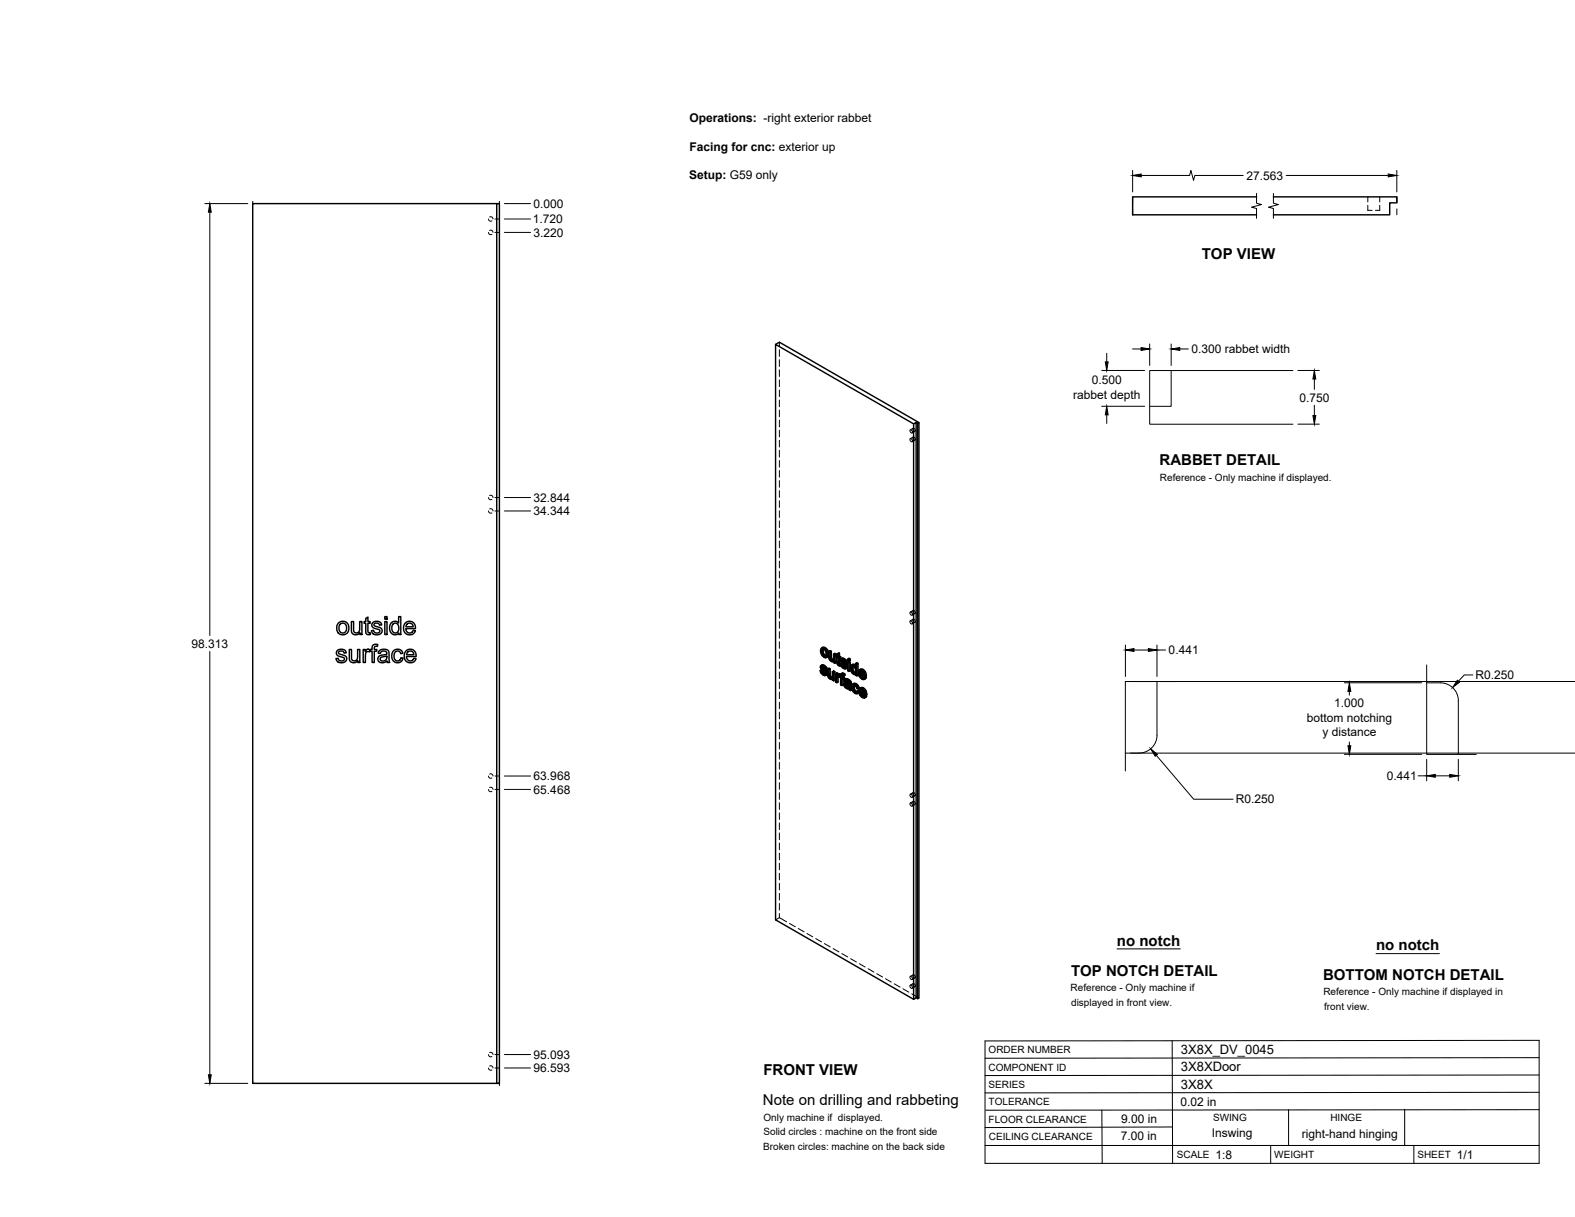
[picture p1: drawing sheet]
<svg xmlns="http://www.w3.org/2000/svg" width="559mm" height="432mm" viewBox="0 0 559 432" stroke-linecap="round" stroke-linejoin="round" font-family="sans-serif">
<!-- layer: Hidden -->
<g fill="none" stroke="#000" stroke-width=".35">
<path d="M173.3 77.7l.4 .7h.8M173.7 77h.7l.5 .7M485.3 72.8v1.8h1.5M485.3 69.9v1.7M489.5 72.8v1.8h-1.5M489.5 69.9v1.7M173.3 82.5l.4 .6h.8M173.7 81.8l.7-.1 .5 .8M276.5 121.4v1.5M276.5 124.1v2.3M276.5 127.6v2.4M276.5 131.2v2.4"/>
<path d="M276.5 134.8v2.4M276.5 138.4v2.3M276.5 141.9v2.4M276.5 145.5v2.4M276.5 149.1v2.4M276.5 152.7v2.3M276.5 156.2v2.4M276.5 159.8v2.4M322.9 155.7a.6 .6 0 0 1 .7 .3 .6 .6 0 0 1-.2 .8l-.5-.5zM322.9 152.5a.56 .56 0 0 1 .7 .4 .56 .56 0 0 1-.3 .7l-.4-.5zM323.9 152a.55 .55 0 0 1 .7 .3 .55 .55 0 0 1-.3 .7l-.4-.4zM323.9 155.1a.56 .56 0 0 1 .7 .3 .56 .56 0 0 1-.3 .7l-.5-.6z"/>
<path d="M324 155.1l-1 .5M324 151.9l-1 .6M324.6 156.2l-1 .5M324.6 153l-1 .6M173.3 176.5l.4 .7h.8M173.7 175.8h.7l.5 .7M276.5 163.4v2.4M276.5 166.9v2.4M276.5 170.5v2.4M276.5 174.1v2.4M276.5 177.7v2.3M173.3 181.3l.4 .7h.8"/>
<path d="M173.7 180.6h.7l.5 .7M276.5 181.2v2.4M276.5 184.8v2.4M276.5 188.4v2.4M276.5 191.9v2.4M276.5 195.5v2.4M276.5 199.1v2.4M276.5 202.7v2.3M276.5 206.2v2.4M276.5 209.8v2.4M276.5 213.4v2.4M276.5 217v2.3"/>
<path d="M322.9 217.2a.56 .56 0 0 1 .7 .3 .56 .56 0 0 1-.3 .7l-.4-.5zM323.9 219.7a.59 .59 0 0 1 .7 .4 .59 .59 0 0 1-.2 .7l-.5-.4zM323.9 216.6a.6 .6 0 0 1 .7 .3 .6 .6 0 0 1-.2 .8l-.5-.4zM324 219.7l-1 .6M324 216.6l-1 .6M324.6 217.7l-1 .6M276.5 220.5v2.4M276.5 224.1v2.4M276.5 227.7v2.3M276.5 231.2v2.4M276.5 234.8v2.4M276.5 238.4v2.4"/>
<path d="M291.4 237.7l.4 .9M291.5 236.4l-.5 .2M291.6 236.1l-.5 .2M291.6 230.7l-.5 .2M291.6 237.7l.3 .3M291.6 236.9l-.5 .2M291.7 235.9l-.2 .8 .7 .9a1.11 1.11 0 0 1 .9 1.3h-.4l.4-.2M291.8 238.6l.9 .8h.6M291.8 238.6l-.5 .2M291.9 237.8l-.1 .1M291.9 237.3l-.5 .3M291.9 232l.9 .9 .9 .1"/>
<path d="M291.9 232l-.4 .3M291.9 236.6l-.1 .1M292 229.7l-.4 1 .3 1.3M292.1 236.4l-.5 .3M292.2 230.2l-.1 .2M292.2 230.2l.8 .2 .5 .8v1.1l-.5 .3M292.2 230.2l-.4 .2M292.5 236.5l-.5 .2v-.3l.4 .1 .7 .8 .4 .2M292.6 237.4l.3 .3M292.6 239.2l.4-.2-.9 .5M292.8 230.2l-.4 .3M292.8 232.9l-.4 .3"/>
<path d="M292.9 236.9l-.5 .2M293 238.4l-.4 .2M293.1 237.3l-.5 .3M293.1 239.5l-.4 .2M293.3 232.5l-.4 .3M293.3 230.8l-.4 .3M293.4 233.1l-.4 .3M293.6 231.8l-.5 .3M294.1 237.1l.2 2.8 .7 .8 .8-.1v.5l.4 .2M294.1 239.5l-.4 .2M294.3 239.9l-.5 .3M294.5 230.8l.2 3 1 .7 .5-.1v.4l.4 .3"/>
<path d="M294.6 233.2l-.5 .3M294.7 233.7l-.5 .2M295 234.1l-.5 .3M295.4 234.4l-.4 .3M295.8 238.1l-.1 2-.4 .3M295.9 234.1l-.3 .2M296 234.1l-.4 .3M296.1 234l-.4 .2M296.2 231.8v2l-.5 .3M296.2 234.4l-.4 .3 .3-.2M296.2 234.8l-.4 .3M296.6 232.6v.4l.5-.3"/>
<path d="M296.9 238.7v3l.4 .3M297.1 232.3l-.2 .1M297.1 239.9l.5-.3-.5 .3M297.3 239.4l-.5 .2M297.4 231.8v.7l-.3-.2v.4l.3 .2 .1 2.4 .8 .8-.2-.6M297.4 239.8l-.1 .1M297.4 232.9l-.5 .3M297.4 232.5l-.5 .3M297.5 235.3l-.5 .2M297.5 239.2l-.2 .1M297.6 235.6l-.4 .3M297.8 239.7l-.4 .3 .3-.4 .5 .4 .1-.3 .4 .4v2.6l.4 .3"/>
<path d="M297.8 233.2l-.4 .2M298 235.9l-.4 .3M298.3 233.4l-.5-.2v.5M298.3 235.6l-.2 .1M298.3 239.6l-.5 .2M298.3 239.5h-.1M298.3 239.7l-.5 .2M298.3 236.1h.1M298.5 235.3l.4 .9M298.6 234l-.4 .3M298.7 239.7l-.8 .5 .4-.3M298.7 235.4l.3 .2"/>
<path d="M298.7 233.7l-.5 .2M298.7 234.5l-.4 .2M298.7 239l-.4 .2M298.8 233.6l-.1 .8 .6 .8a1.13 1.13 0 0 1 .9 1.3h-.4l.4-.2M298.9 238.8l-.2 .9-.5-.2M298.9 236.2l.9 .8h.7M298.9 236.2l-.5 .3M299 235.5h-.1M299 234.9l-.4 .3M299 234.2l-.1 .1M299.1 234.3l.1-.3 .4 .1 .6 .9 .4 .1M299.2 234l-.5 .3"/>
<path d="M299.2 239.4l-.5 .2M299.5 239.4l-.5 .3M299.6 234.1l-.5 .3M299.7 235l.3 .3M299.7 239.6l-.5-.2-.1 .4M300 234.5l-.4 .2M300.1 236.6l-.4 .2M300.1 236l-.4 .2M300.1 236.6l-.9 .6M300.2 235l-.5 .2M300.2 237.1l-.4 .2M301.2 234.7v3l.5 .3"/>
<path d="M301.2 233.6v.5l.5 .3M301.2 237.7l-.4 .3M301.2 234.1l-.4 .3M302.2 236.8l-.5 .2M302.3 237.7l-.4 .2M302.3 236l-.4 .3M302.5 235.8l-.3 .6v.8a1.65 1.65 0 0 0 1.8 1.8l.4 .6M302.7 238.5l-.4 .2M302.8 236.3l-.1 .2M302.8 236.3l.8 .2 .4 .8v1l-.5 .4M302.8 236.3l-.3 .2M302.9 236.2l-.5 .3"/>
<path d="M303.3 239l-.4 .2M303.3 236.3l-.4 .2M303.7 236.2l-.1 .1M303.8 236.9l-.4 .2M303.8 238.6l-.4 .3M304 235.2v1.5l-.4-.7M304 236.7l-.4 .2M304 237.9l-.4 .2M304 239.3l-.4 .3M304 239l-.4 .2 .3-.1M305 238.4l-.5 .3M305.3 237.4l-.3 .9 .3 1.4 .9 1 .9 .1"/>
<path d="M305.3 239.7l-.4 .3M305.4 238.8l-.4 .2M305.5 239.4l-.1-.6 2 1.1M305.7 237.9l-.2 .2M305.7 237.9l.9 .4 .3 .9-.6-.3M305.7 237.9l-.5 .2M306.2 237.9l-.4 .3M306.7 238.5l-.4 .3M306.9 239.2l-.4 .3M322.9 220.3a.56 .56 0 0 1 .7 .3 .56 .56 0 0 1-.3 .8l-.4-.6zM324.6 220.8l-1 .6M276.5 242v2.3"/>
<path d="M276.5 245.5v2.4M276.5 249.1v2.4M276.5 252.7v2.4M276.5 256.2v2.4M276.5 259.8v2.4M294.6 240.3l-.5 .3M295 240.7l-.5 .2M295.4 240.4l-.2 .1M295.6 240.3l-.5 .3M295.7 240.2l-.4 .3M295.8 241.1l-.4 .2M295.8 240.6l-.4 .3 .3-.1"/>
<path d="M296.9 241.7l-.4 .3M298.7 242.7l-.5 .3M298.7 240.1l-.5 .3M299.1 240.4l-.4 .2M299.6 240.7l-.5-.3v.5M299.8 242.6l-.4 .3M299.9 241.3l-.5 .3M299.9 242.3l-.4 .2M300 242.1l-.2 .6 .3 .8 .8 .6h.8l.1 .4M300.1 243.4l-.5 .2M300.1 240.9l-.5 .2M300.1 240.9l-.2 .4 .4 .3a.81 .81 0 0 1 1-.1 .81 .81 0 0 1 .3 .9h-.4"/>
<path d="M300.2 242.9l.3-.3a.86 .86 0 0 1 1.1 1l-.5 .2M300.4 242.6l-.4 .2 .4-.1M300.5 242.6l-.4 .2M300.5 241.3l-.4 .2M300.7 244l-.4 .2M301 241.4l-.4 .3M301.2 244.2l-.4 .2M301.4 243.7l-.4 .3M301.5 241.9l-.4 .2M301.6 243.6l-.5 .3 .2-.1M301.6 242.9l-.4 .3M301.6 242.5l-.4 .3"/>
<path d="M301.6 242.4l-.4 .3M301.7 244.1l-.5 .2M301.8 244.5l.4 .3M301.8 244.5l-.5 .3M302.6 243.5l-.4 .3M302.8 242.7l-.5 .3M303 242.5l-.4 1 .3 1.2 .6 .9 1 .3M303 244.9l-.5 .2M303.1 243.2a.71 .71 0 0 1 .9-.2 .71 .71 0 0 1 .4 .8l.4 .4M303.3 243l-.5 .3M303.8 245.8l-.4 .2M303.8 243l-.4 .3"/>
<path d="M304 245.4h.2M304.2 243.4l-.4 .3M304.2 245.4l-.4 .3M304.4 244l-.4 .3M304.5 245l-.3 .4M304.7 245.1l.2 .2-.2 .4M304.9 245.3l-.2 .1M305.1 245l-.4 .2M305.5 244l-.4 1 .4 1.3 .9 .9 .8 .2M305.5 246.3l-.5 .3M305.6 245.3l-.5 .3M305.7 245.9l-.1-.6 1.9 1.1"/>
<path d="M305.8 244.4l-.2 .3M305.8 244.4l.9 .4 .4 1-.6-.4M305.8 244.4l-.4 .3M306.2 240.7l-.4 .2M306.3 244.5l-.4 .3M306.4 247.2l-.5 .3M306.5 240.3h.1M306.6 246.9h.2M306.7 240.3l-.4 .2 .3-.2M306.8 246.9l-.4 .2M306.9 245.1l-.4 .3M306.9 240l-.1 .1"/>
<path d="M307 240.8l-.5 .3M307 240.1l-.4 .2M307 246.6v.1M307.1 245.8l-.5 .2M307.1 247.4l-.4 .3M307.1 246.7l-.3 .2M173.3 275.4l.4 .6h.8M173.7 279.4h.7l.5 .7M173.7 274.7l.7-.1 .5 .7M276.5 263.4v2.4M276.5 267v2.3M276.5 270.5v2.4"/>
<path d="M276.5 274.1v2.4M276.5 277.7v2.4M173.3 280.1l.4 .7h.8M276.5 281.2v2.4M276.5 284.8v2.4M276.5 288.4v2.4M276.5 292v2.3M276.5 295.5v2.4M276.5 299.1v2.4M322.9 281.9a.55 .55 0 0 1 .7 .3 .55 .55 0 0 1-.3 .7l-.4-.4zM322.9 284.9a.56 .56 0 0 1 .7 .4 .56 .56 0 0 1-.3 .7l-.4-.5zM323.9 284.4a.6 .6 0 0 1 .7 .3 .6 .6 0 0 1-.2 .8l-.5-.5z"/>
<path d="M323.9 281.2a.56 .56 0 0 1 .7 .4 .56 .56 0 0 1-.3 .7l-.5-.6zM324 284.3l-1 .6M324 281.2l-1 .6M324.6 285.4l-1 .6M324.6 282.3l-1 .6M276.5 302.7v2.4M276.5 306.3v2.3M276.5 309.8v2.4M276.5 313.4v2.4M276.5 317v2.4M276.5 325.6l-1.3 .8M276.5 325.6l2.6 1.5"/>
<path d="M276.5 320.5v2.4M276.5 324.1v1.5M280.1 327.7l2.1 1.1M283.2 329.4l2.1 1.2M286.3 331.2l2.1 1.2M289.4 333l2.1 1.2M292.5 334.8l2.1 1.2M295.6 336.6l2.1 1.2M298.7 338.3l2.1 1.2M301.8 340.1l2 1.2M304.9 341.9l2 1.2M308 343.7l2 1.2"/>
<path d="M311.1 345.5l2 1.2M314.2 347.3l2 1.2M317.3 349.1l2 1.1M320.4 350.8l2 1.2M322.9 349.6a.58 .58 0 0 1 .7 .3 .58 .58 0 0 1-.2 .8l-.5-.5zM322.9 346.5a.6 .6 0 0 1 .7 .3 .6 .6 0 0 1-.2 .8l-.5-.5zM323.5 352.6l2.5 1.5M323.9 349a.56 .56 0 0 1 .7 .3 .56 .56 0 0 1-.3 .8l-.5-.7zM323.9 345.9a.56 .56 0 0 1 .7 .3 .56 .56 0 0 1-.3 .7l-.5-.6zM324 349l-1 .5M324 345.9l-1 .5M324.6 350.1l-1 .5"/>
<path d="M324.6 347l-1 .5M173.3 378.9l.4 .7h.8M173.3 374.2l.4 .7h.8M173.7 378.2h.7l.5 .7M173.7 373.5l.7-.1 .5 .8"/>
</g>
<!-- layer: Visible -->
<g fill="none" stroke="#000" stroke-width=".51">
<path d="M176.2 72.2h1v312.2h-1zM176.2 72.2h-86.5v312.2h86.5M445.8 69.9h-44v6.3h44M451.8 69.9h43.8v2.1h-2.5v4.2h-41.3M275.2 122.2l1.3-.8 49.5 28.5M324.1 150.4l.9-.5v204.2l-.9 .5zM324.1 150.4l-48.9-28.2v204.2l48.9 28.2M325 149.9l.6 .3v204.2l-.6-.3M325.6 150.2l.4-.3v204.2l-.4 .3M129.8 219.4l.7-.5v1.6h.8v.6h-.8v2.9l.3 .5h.5l.1 .6a1.14 1.14 0 0 1-1.3-.1 1.14 1.14 0 0 1-.3-1.2v-2.7h-.6v-.6h.6zM136.5 218.8h.8v.9h-.8zM119.7 230.8l.8-.4a1.7 1.7 0 0 1 2.4 1.2l-.8 .1a.93 .93 0 0 0-1-.9 .93 .93 0 0 0-.9 1.1l1 .4a1.53 1.53 0 0 1 1.8 1.8 2.03 2.03 0 0 1-2.1 1.1 2.03 2.03 0 0 1-1.7-1.5l.8-.1a1.08 1.08 0 0 0 1.1 1 1.08 1.08 0 0 0 1-1.1l-.4-.3a2.37 2.37 0 0 1-2.3-1.2z"/>
<path d="M120.2 220.9l.8-.4a2.33 2.33 0 0 1 2.8 2.8 2.33 2.33 0 0 1-3.7 1.3 2.95 2.95 0 0 1 .1-3.7zM120.6 221.5l.7-.4a1.73 1.73 0 0 1 1.7 1.8 1.73 1.73 0 0 1-1.7 1.7l-.3-.2a2.24 2.24 0 0 1-.4-2.9zM123.9 230.4h.8v2.6a1.14 1.14 0 0 0 1.2 1.5 1.14 1.14 0 0 0 1-1.6v-2.5h.8v4.7h-.7v-.7a1.64 1.64 0 0 1-2 .7 1.64 1.64 0 0 1-1.1-1.8zM124.7 220.5h.8v2.6a1.14 1.14 0 0 0 1.1 1.5 1.14 1.14 0 0 0 1-1.6v-2.5h.8v4.6h-.7v-.6a1.64 1.64 0 0 1-2 .7 1.64 1.64 0 0 1-1-1.8zM128.9 230.4h.7v.7a1.1 1.1 0 0 1 1.7-.5l.7-.2v-.4a1.33 1.33 0 0 1 .6-1.3 1.33 1.33 0 0 1 1.4 0l-.1 .6a.73 .73 0 0 0-1.1 .7v.4h.9v.7h-.9v4h-.8v-4h-.7v-.4l-.2 .6a.93 .93 0 0 0-1.1 0 .93 .93 0 0 0-.3 1l-.1 2.8h-.7zM132.2 221l.9-.5a1.7 1.7 0 0 1 2.3 1.2l-.7 .1a.96 .96 0 0 0-1-.8 .96 .96 0 0 0-.9 .9l.6 .4a1.95 1.95 0 0 1 2.2 1.3 1.94 1.94 0 0 1-1.9 1.6 1.94 1.94 0 0 1-1.9-1.4l.7-.2a1.08 1.08 0 0 0 1.2 1 1.08 1.08 0 0 0 1-1l-.4-.3a2.19 2.19 0 0 1-2.4-1.4zM134.5 231a2.1 2.1 0 0 1 3.5 .5l.3 3.6h-.8l-.2-.6a1.78 1.78 0 0 1-1.9 .7 1.78 1.78 0 0 1-1.4-1.6l.1-.2a1.76 1.76 0 0 1 1.7-1l.4-.1a.7 .7 0 0 0 1-.5 .7 .7 0 0 0-.8-.8 1.12 1.12 0 0 0-1.5 .9l-.7-.1zM135.1 233.3l2.1-.6a1.28 1.28 0 0 1-.7 1.7 1.28 1.28 0 0 1-1.6-.7zM136.5 220.5h.8v4.6h-.8zM138.8 221a1.73 1.73 0 0 1 2.6 .1v-2.3h.8v6.3h-.7v-.5l-.7 .5a2.21 2.21 0 0 1-2.3-.8 2.21 2.21 0 0 1-.2-2.4zM139.4 221.5l.4-.3a1.74 1.74 0 0 1 1.6 .9 1.74 1.74 0 0 1-.2 1.9 1.3 1.3 0 0 1-1.7 .4 1.3 1.3 0 0 1-.5-1.7zM139.6 231a1.96 1.96 0 0 1 3.3 .8l-.7 .1a1.29 1.29 0 0 0-1.7-.8 1.29 1.29 0 0 0-.7 1.8l.2 .8a1.17 1.17 0 0 0 1.2 .8 1.17 1.17 0 0 0 1-1.1l.8 .1-.4 .9a2.14 2.14 0 0 1-2.8 .4 2.14 2.14 0 0 1-.8-2.7z"/>
<path d="M143.8 221.1a2.14 2.14 0 0 1 2.5-.4 2.14 2.14 0 0 1 1.1 2.3h-3.4l.1 .7a1.3 1.3 0 0 0 1.3 .9 1.3 1.3 0 0 0 1.2-1l.8 .2-.3 .6a2.32 2.32 0 0 1-3.3 .3 2.32 2.32 0 0 1-.3-3.2zM144 231a2.15 2.15 0 0 1 2.6-.4 2.15 2.15 0 0 1 1 2.3h-3.4l.2 .7a1.29 1.29 0 0 0 1.2 .9 1.29 1.29 0 0 0 1.2-.9l.8 .1-.3 .6a2.32 2.32 0 0 1-3.2 .3 2.32 2.32 0 0 1-.4-3.2zM144.4 221.4l1.3-.3a1.23 1.23 0 0 1 .9 1.3h-2.6zM144.7 231.4l.6-.4a1.26 1.26 0 0 1 1.5 1.3h-2.5zM291 237.9l.7 1.3 .7 .5 .6-.1M291.3 236.2l.5-.3 .9 .3 .8 1.3-.5 .3-.1-.6M291.6 231.2v-.5a.93 .93 0 0 1 1.1 0 .93 .93 0 0 1 .4 1l-.2 1.1h-.5M291.6 237.7l-.6 .2 .4 .2M291.6 238.7l.5 .4 .4-.3M291.7 237.3l1 1 .5-.3M291.8 237.9l-.4 .2 .2 .6 .5-.3M291.8 235.9l-.6 .4-.1 .6 1.6 2.1"/>
<path d="M291.8 236.7l-.3 .3 .5-.2M291.8 232.2l.6 .6 .4-.3M291.9 238l.8 .9M292 236.7l.6 .7M292 236.3l.5 .4 .5-.2M292 236.8l.6 .8 .4 .2M292 236.8h-.5M292 230.9l-.4 .3v.5l.2 .5 .4-.3M292.1 239.1l.4 .1M292.1 235.9l-.8 .3M292.1 230.4v1.2l.9 1M292.1 237l-.4 .3-.2-.3"/>
<path d="M292.4 230l.8 1 .5-.3M292.5 236.1l-.5 .2-.4-.1M292.5 236.7l.4 .5 .4-.2M292.7 239l-.1 .2M292.7 238.3l.3 .4 .5-.3M292.8 229.8l-.4 .2-.9-.1M292.9 237.7l.5 .6 .2 .7-.7 .7M293 238.7l.1 .5 .5-.3M293.1 239.2l-.1 .4 .5-.3M293.2 231l.4 1.3 .4-.3M293.4 233.1a1.73 1.73 0 0 1-2.3-1.8l.1-.9 .3-.5 .9-.3 .8 .5 .8 1.6-.1 1.1-.7 .5M293.6 232.3l-.2 .8 .5-.2"/>
<path d="M293.6 237.3l.5 .3 .5-.3M294.1 237.6v2.2l.5-.2M294.1 239.8l.2 .4 .4-.2M294.5 231.4v2.2l.5-.3M294.5 233.6l.2 .4 .5-.3M294.7 234l.3 .3 .5-.2M295 231.1l-.5 .3-.4-.3M295 234.3l.4 .1M295.3 238.3l.5 .3 .4-.3M295.7 234.1l-.7-.6v-2.4l-.5-.3-.4 .3v2.5l.8 1 .5 .2 .4-.1M295.7 232.1l.5 .2 .4-.2M295.8 238.6v3l.4-.3v-3l-.4-.2-.5 .2v1.9l-.3 .4 .2-.1"/>
<path d="M295.8 234.7v.4l.4 .2M295.8 234.7l-.2 .1M296.2 232.3v3l.4-.2v-3l-.4-.3-.5 .3v1.8l-.3 .5 .2-.1M296.6 233l.3 .2 .2 2.6 .8 .5 .4-.2M296.9 232.4l-.3 .2 .3 .2v-.8l.9-.3v1.1l.5 .2v.4l-.5 .3v-.4M297.3 239.9l-.3 .2-.1 .5 .4-.2M297.3 239.3v-.4l-.4-.2-.4 .3v3l.4 .2M297.3 238.9l-.5 .3-.3-.2M297.4 240l-.1 2-.4 .2v-1.6M297.4 240l.5 .2M297.4 240l-.4 .1M297.4 232v1l.4-.2"/>
<path d="M297.4 233l.4 .3 .5-.3M297.4 239.4l.4 .4M297.6 239.1l-.8 .5v-.4M297.6 235.7l.2 .1M297.8 231.7l-.9 .3M297.8 239.8v.4M297.8 239.9l-.1 .4M297.8 235.8l.1 .5M297.9 239.2l.3 .3M297.9 239.2l-.8 .2M297.9 235.2l-.5 .3v-2.1l.4 .3v1.4l.3 .4M297.9 235.4l-.5 .1"/>
<path d="M298.1 235.5l.8 1.4 .7 .4 .5-.1M298.1 235.5l-.6 .1M298.1 235.5h.1M298.1 235.7l-.3 .1M298.4 233.8l.5-.3 .6 .1 .8 .7 .3 .8-.4 .3-.2-.6M298.4 239.1l.8-.3 .6 .4-.1 .4-.4 .3 .1-.4M298.6 234.4h.5l.6 .8 .5 .2M298.7 235.4l-.6 .1 .4 .2M298.7 236.3l.5 .4 .5-.2M298.8 234.9l1.1 1 .4-.3M298.9 235.5l-.4 .2 .2 .6 .5-.3M298.9 233.5l-.7 .4v.6l1.6 2.1"/>
<path d="M298.9 234.3l-.3 .4 .5-.3M299 238.8l-.7 .4-.1 .8-.4-.2 .4-.3M299 239.2l.4 .3 .4-.3M299 235.6l.8 .9M299.1 234.3l.6 .7M299.1 239.8l.5 .5v.4l-.4 .2v-.4M299.1 234l.6 .4 .4-.3M299.2 233.5l-.7 .3M299.2 236.7l.5 .1M299.3 234.6l-.5 .3-.2-.2M299.3 239.9l-.6-.3v.6l.4-.2M299.4 238.9l-.4 .3-.5-.1"/>
<path d="M299.6 233.7l-.5 .3-.4-.2M299.7 234.4l.3 .4 .5-.2M299.8 236.6l-.1 .2M299.9 235.9l.2 .4 .5-.3M300 235.3l.5 .6 .2 .8-.7 .6M300.1 236.3l.1 .5 .5-.3M300.2 236.8l-.1 .4 .5-.3M300.8 235l.4 .2 .5-.2M300.8 233.8l.4 .3 .5-.3M301.2 234.7l.5 .3v3l-.5 .2v-3M301.2 234.7l-.4 .3v3l.4 .2M301.2 234.1v.6l.5-.3v-.6l-.5-.2-.4 .2v.6l.4 .3"/>
<path d="M302.1 236l.8-.3 .7 .3M302.4 236.5l.7 .2 .5 1-.1 1-.6 .1M302.4 238.3l.5 .5 .4-.2M302.5 236.5l-.3 .8M302.6 237l-.4 .3v.5l.2 .5 .5-.3M302.7 236.5l.1 1.4 .7 .8M302.7 235.7l-.4 .2a2.02 2.02 0 0 0 1.2 3.4l.1-.1M302.8 236.1l.5 .4M303.3 235.8l-.5 .3-.5-.2M303.6 235.4l.4 .3 .4-.3M303.6 239.2v.4l.4 .2M303.6 239.2l-.2 .1"/>
<path d="M304 235.7v4.1l.4-.2v-4.2l-.4-.2-.4 .2v1.5l-.3-.4 .3-.2M305.2 239.9l.6 .6 .4-.3M305.5 238.4l-.5 .2 1.5 .9-.5-1.1a.53 .53 0 0 0-.6-.3 .53 .53 0 0 0-.4 .5M305.5 238.1v.3l.8 .5M305.5 239.4l1 .9M305.7 239.7l-.5 .2-.2-.9 1.9 1.2M305.8 237.8l.8 .9 .5-.3M306.2 237.5l-.4 .3-.9-.1M306.6 238.7l.3 1.3 .5-.2M294.3 240.2l.3 .4 .5-.3M294.6 240.6h.4M295.3 240.4l-.7-.7v-2.4l-.5-.2-.5 .2 .1 2.6 .7 1 .6 .2 .4-.2"/>
<path d="M295.4 240.9v.4l.4 .3M295.4 240.9l-.2 .1M297.8 240.2l.4 .2v2.6l.5 .2M298.7 240.2l.5 .3 .4-.2M299.1 240.9v2.1l-.4 .2v-2.6l.5 .3M299.6 242.4l.5-.3 1.1 .3M299.7 241.1l.9-.3 1.3 .9 .3 3.1-.4 .2-.1-.4M299.9 242.9l.2-.1a.86 .86 0 0 1 1 1M300 243.5l.4 .4 .4-.3M300 242.8l-.2 .3M300.1 242.1l-.7 .5 .2 1 .8 .7h.8l.1 .5 .5 .2M300.2 242.9l-.4 .2 .1 .3 .5-.1"/>
<path d="M300.3 242.9l.2 .5 .6 .4M300.3 241.6l-.4 .3a.74 .74 0 0 1 .9-.2 .74 .74 0 0 1 .4 .8v.3l-1.2-.4M300.3 241.6h.1M300.4 243.9l.4 .1M300.5 242.1l-.8 .2M300.5 240.8l-1 .6 .4 .5M300.6 241.3l.6 .4 .4-.3M300.8 244l.3-.1zM301.1 241l-.5 .3-.6-.2M301.2 241.7l.3 .4 .4-.2M301.5 242.1l.1 .4 .4-.2M301.6 242.5l.1 2.1 .4-.3"/>
<path d="M302.5 242.8l.7-.4 .7 .3 .6 .6 .3 .9-.4 .2-.3-.9M302.6 244l.2 1 .5-.2M302.8 245l.6 .6 .4-.3M303.1 243.8l-.5 .2 .1-.4a.65 .65 0 0 1 .7-.4 .65 .65 0 0 1 .5 .8l.5 .4M303.1 243.2l.2 1.6 .7 .6M303.2 242.4l-.5 .3a2.13 2.13 0 0 0 .8 3.4h.6M303.4 242.9l.7 .6 .4-.2M303.8 242.6l-.4 .3-.7-.2M304 245.2l-.2 .5-.4-.1M304.7 245.4l-.6 .7 .6-.4M304.7 245.1l-.2-.1-.5 .2 .4 .3M305.4 246.5l.5 .6 .5-.3"/>
<path d="M305.6 244.9l-.4 .3 1.4 .8-.4-1a.52 .52 0 0 0-.6-.4 .52 .52 0 0 0-.4 .6M305.6 244.7v.2l.9 .5M305.7 245.9l.9 1M305.8 240.5l.4 .1M305.8 246.2l-.4 .3-.3-.9 2 1.1M305.9 244.3l.8 .9 .5-.2M305.9 247.1l.4 .1M306.3 244.1l-.4 .2-.9-.1M306.5 240.3l.4 .3 .5-.3M306.5 240.3l-.2 .2M306.6 246.8l.5 .4 .4-.3M306.6 246.8l-.2 .3"/>
<path d="M306.7 245.2l.4 1.4 .4-.3M306.8 240.1l-.3 .2M306.9 240l.5-.1v-.5l-.7-1.5-1-.6-.8 .4-.4 .8 .4 1.5 1.2 1.1h.5l.3-.5M307 246.7l-.4 .1M307 240.1l.4 .2-.1 .3-.7 .4M307.1 246.6l.4-.2v-.4l-.7-1.6-1-.5-.8 .3-.3 1.2 .5 1.4 1.1 .9 .6-.2 .2-.3M307.1 246.7l.4 .4-.7 .5"/>
</g>
<!-- layer: Reference -->
<g fill="none" stroke="#000" stroke-width=".35">
<path d="M89.7 71.4v.8h.8M175.6 77.7h1.6M177.2 71.4v.8h-.8M401.8 69.9v2.1M401.8 74.1v2.1M495.6 69.9v2.1M495.6 74.1v2.1M175.6 82.5h1.6M415.5 131.5v12.7h-7.6M458.7 131.5h-50.8v19h50.8M175.6 176.5h1.6M175.6 181.3h1.6"/>
<path d="M506.2 235.9v31.8h17.6M410.5 241.8v19a6.4 6.4 0 0 1-6.4 6.4M416.9 241.8h-17.6v31.8M506.2 242.3a13 13 0 0 1 7.8 .7 6.3 6.3 0 0 1 3.4 5.6v19.1M175.6 275.3h1.6M399.3 267.2h4.8M175.6 280.1h1.6M175.6 378.9h1.6M175.6 374.2h1.6M89.7 383.6v.8h.8M176.4 384.4h.8v.8"/>
</g>
<!-- layer: Hidden Narrow -->
<path d="M292.5 237.9l-.4 .3M294.1 239l-.5 .2M294.5 232.7l-.4 .3M295.8 239.7l-.5 .2M296.2 233.4l-.5 .3M297.4 234.6l-.5 .3M298.7 239.4l-.5 .3M299.1 239.7h.1M299.7 235.5l-.5 .3M300.9 242.7l-.4 .3M301.6 243.1l-.4 .3" fill="none" stroke="#000" stroke-width=".35"/>
<!-- layer: Visible Narrow -->
<path d="M292.5 237.4l-.4 .2M294.6 239l-.5 .3M295 232.8l-.5 .2M297.8 234.9l-.4 .3M299.1 239.7l-.4 .3M299.7 235l-.5 .2M300.8 242.3l-.4 .2M302.1 242.8l-.5 .2M302.1 243.4l-.5 .3" fill="none" stroke="#000" stroke-width=".35"/>
<!-- layer: Titleblock -->
<g fill="none" stroke="#000" stroke-width=".36">
<path d="M349.5 369.3l196.6-.2v43.7h-196.6zM415.9 369.3l.1 43.5M546.1 375.3l-196.6 .2M390.9 393.9l.2 18.9M416 399.9l-66.5 .2M457.2 393.7v12.7M498.4 393.6v12.7M546.1 393.7l-196.3 .2M546.1 387.6l-196.6 .2M546.1 381.4l-196.6 .2M349.5 406.4h196.6M450.8 406.4v6.4"/>
<path d="M501.6 406.4v6.4"/>
</g>
<!-- layer: FD_Dimensions -->
<g fill="none" stroke="#000" stroke-width=".35">
<path d="M72.7 72.2h15.2M74.4 75.3v150.2M179 72.2h9.2M179 77.7h9.2M401.8 60.5v7.6M404.9 62.3h17.2l.4-1.8 1 3.5 .4-1.7h17.2M456.3 62.3h36.2M495.6 60.5v7.6M179 82.5h9.2M390.9 131.4h15.2M392.7 125.3v3.1M401.8 123.8h3.1"/>
<path d="M407.9 122v7.7M415.5 122v7.7M418.6 123.8h3M460.5 131.4h7.6M466.3 134.5v3.7M390.9 144.1h15.2M392.7 147.2v3M460.5 150.5h7.6M466.3 143.8v3.6M179 176.5h9.2M179 181.3h9.2M74.4 231.1v150.2"/>
<path d="M399.3 228.9v11.1M402.3 230.6h5.1M410.5 228.9v11.1M410.5 230.6h3M522.6 239.5h-3.1l-2.1 2.2M401.1 241.8h157.7M477 242.3h27.4M478.7 245.3v1.3M179 275.3h9.2M401.1 267.2h157.7M410.3 268l13.2 15.6h14M477 267.7h27.4"/>
<path d="M478.7 263.3v1.3M503.1 275.3h3.1M506.2 269.4v7.7M509.2 275.3h5.1M517.4 269.4v7.7M179 280.1h9.2M179 374.2h9.2M179 378.9h9.2M72.7 384.4h15.2"/>
</g>
<g fill="#000" stroke="#000" stroke-width=".35">
<path d="M74.4 72.2l.6 3.1h-1.1zM401.8 62.3l3.1-.6v1.1zM492.5 61.7l3.1 .6-3.1 .5zM392.2 128.4h1l-.5 3zM404.9 123.3l3 .5-3 .5zM415.5 123.8l3.1-.5v1zM466.3 131.4l.5 3.1h-1zM392.7 144.1l.5 3.1h-1zM465.8 147.4h1l-.5 3.1zM399.3 230.6l3-.5v1zM407.4 230.1l3.1 .5-3.1 .5zM478.7 242.3l.6 3h-1.1z"/>
<path d="M517.1 241.4l.7 .7-2.4 1.8zM408.3 265.7l2.3 2-.7 .6zM478.2 264.6h1.1l-.6 3.1zM506.2 275.3l3-.5v1zM514.3 274.8l3.1 .5-3.1 .5zM73.9 381.3h1.1l-.6 3.1z"/>
</g>
<!-- layer: Break Lines -->
<path d="M445.8 68.6v3.5l1.7 .5-3.4 .9 1.7 .5v3.5M451.8 68.6v3.5l1.8 .5-3.5 .9 1.7 .5v3.5" fill="none" stroke="#000" stroke-width=".35"/>
<!-- layer: Notes -->
<path d="M396.3 336.7h22.5M488.2 338.3h22.5" fill="none" stroke="#000" stroke-width=".35"/>
<g font-size="5.3">
<text x="426.4" y="92.1">TOP VIEW</text>
<text x="411.4" y="165.1">RABBET DETAIL</text>
<text x="396.3" y="335.5">no notch</text>
<text x="488.2" y="337.2">no notch</text>
<text x="380" y="346.1">TOP NOTCH DETAIL</text>
<text x="469.4" y="347.5">BOTTOM NOTCH DETAIL</text>
<text x="270.9" y="381.4">FRONT VIEW</text>
<text x="270.7" y="392.2">Note on drilling and rabbeting</text>
</g>
<g font-size="4.6">
<text x="419" y="373.8">3X8X_DV_0045</text>
<text x="419" y="380.1">3X8XDoor</text>
<text x="419" y="386.2">3X8X</text>
</g>
<g font-size="4.3">
<text x="244.6" y="43.2">Operations: -right exterior rabbet</text>
<text x="244.6" y="53.4">Facing for cnc: exterior up</text>
<text x="244.5" y="63.6">Setup: G59 only</text>
<text x="442.2" y="63.7">27.563</text>
<text x="189.3" y="73.7">0.000</text>
<text x="189" y="79.2">1.720</text>
<text x="189.3" y="84">3.220</text>
<text x="422.7" y="125.3">0.300 rabbet width</text>
<text x="387.3" y="136.4">0.500</text>
<text x="380.7" y="141.5">rabbet depth</text>
<text x="461" y="142.5">0.750</text>
<text x="189.3" y="178">32.844</text>
<text x="189.3" y="182.8">34.344</text>
<text x="67.9" y="229.8">98.313</text>
<text x="414.6" y="232.1">0.441</text>
<text x="523.5" y="241">R0.250</text>
<text x="473.3" y="251">1.000</text>
<text x="463.6" y="256">bottom notching</text>
<text x="469.2" y="261.1">y distance</text>
<text x="189.3" y="276.8">63.968</text>
<text x="189.3" y="281.6">65.468</text>
<text x="492" y="276.8">0.441</text>
<text x="438.4" y="285.1">R0.250</text>
<text x="189.3" y="375.6">95.093</text>
<text x="189.3" y="380.4">96.593</text>
<text x="418.8" y="392.4">0.02 in</text>
<text x="397.8" y="398.3">9.00 in</text>
<text x="397.7" y="404.3">7.00 in</text>
<text x="430" y="403.6">Inswing</text>
<text x="461.8" y="403.8">right-hand hinging</text>
<text x="431.3" y="411.1">1:8</text>
<text x="516.9" y="411.1">1/1</text>
</g>
<g font-size="3.5">
<text x="411.5" y="170.7">Reference - Only machine if displayed.</text>
<text x="379.9" y="351.7">Reference - Only machine if</text>
<text x="469.5" y="353.1">Reference - Only machine if displayed in</text>
<text x="380" y="356.8">displayed in front view.</text>
<text x="469.8" y="358.2">front view.</text>
<text x="350.8" y="373.6">ORDER NUMBER</text>
<text x="350.8" y="379.9">COMPONENT ID</text>
<text x="350.8" y="386.1">SERIES</text>
<text x="350.8" y="392.2">TOLERANCE</text>
<text x="270.9" y="397.7">Only machine if displayed.</text>
<text x="350.8" y="398.4">FLOOR CLEARANCE</text>
<text x="430.4" y="397.8">SWING</text>
<text x="472" y="397.7">HINGE</text>
<text x="270.8" y="407.9">Broken circles: machine on the back side</text>
<text x="270.9" y="402.8">Solid circles : machine on the front side</text>
<text x="350.8" y="404.4">CEILING CLEARANCE</text>
<text x="417.5" y="410.9">SCALE</text>
<text x="452.1" y="410.9">WEIGHT</text>
<text x="502.9" y="410.9">SHEET</text>
</g>
</svg>
